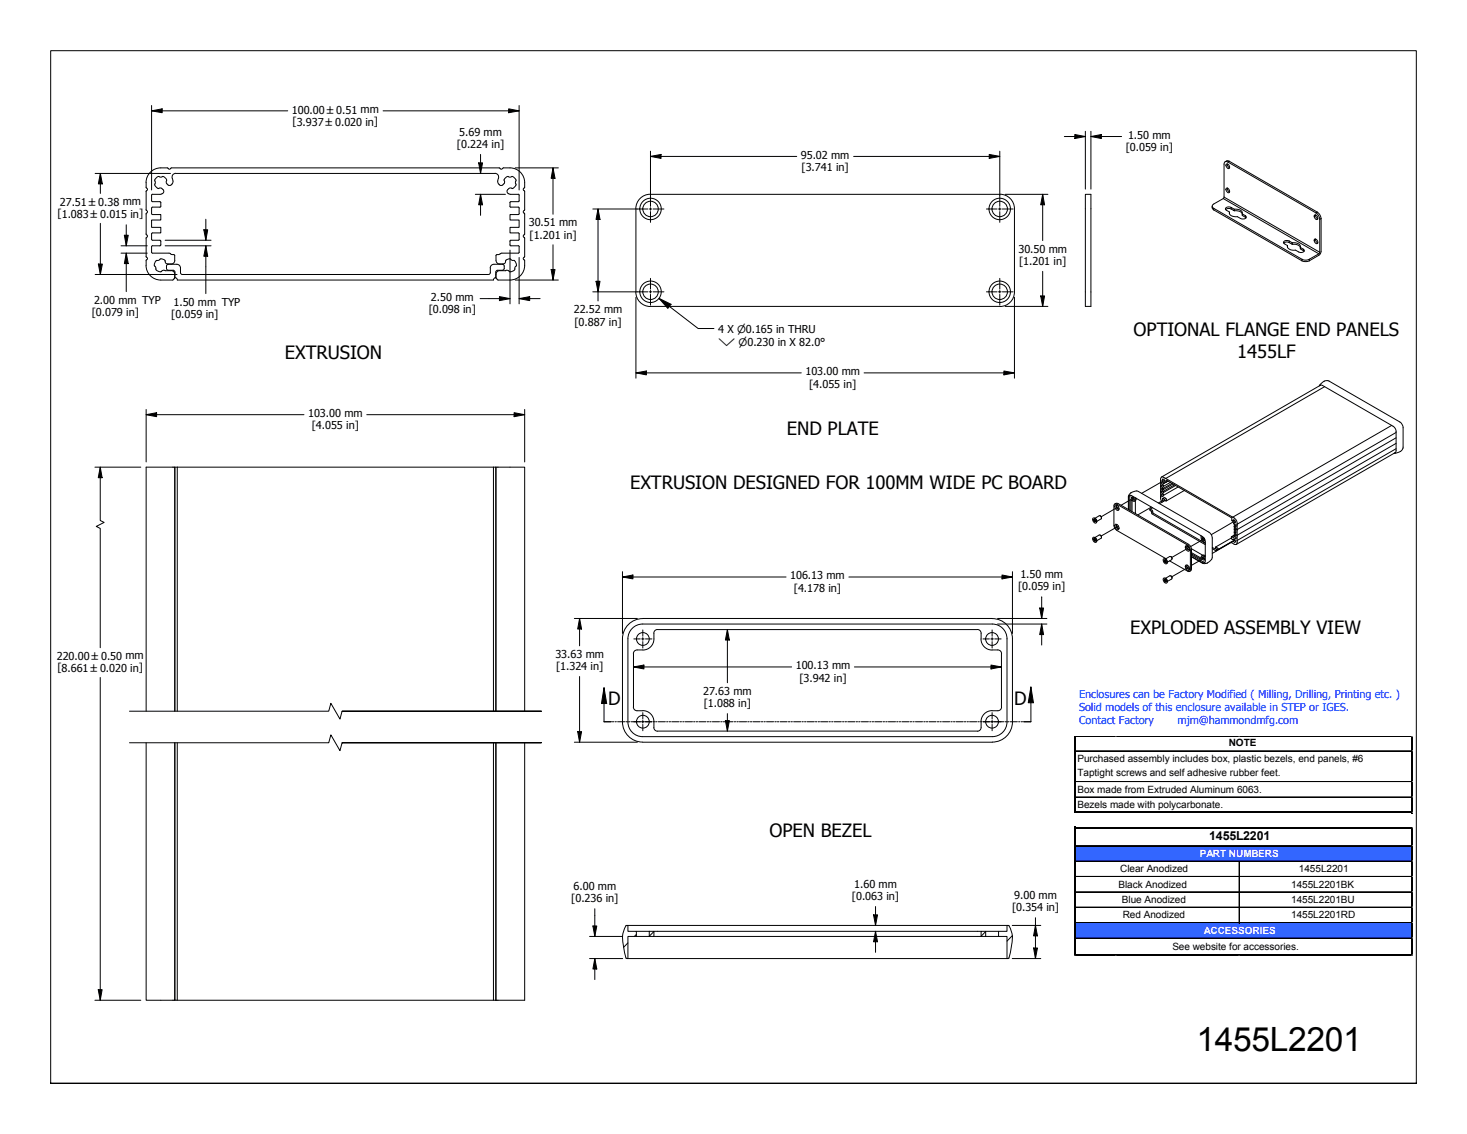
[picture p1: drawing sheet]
<svg xmlns="http://www.w3.org/2000/svg" width="279mm" height="216mm" viewBox="0 0 279 216" stroke-linecap="round" stroke-linejoin="round" font-family="sans-serif">
<!-- layer: 0 -->
<g fill="#36f">
<path d="M204.8 161h64.2v3.1h-64.2z" fill-rule="evenodd"/>
<path d="M204.8 175.6h64.2v3.1h-64.2z" fill-rule="evenodd"/>
</g>
<path d="M204.7 140.1v.1" fill="none" stroke="#dadcdd" stroke-width=".19"/>
<path d="M204.7 140.1l.2 .1z" fill-rule="evenodd" fill="#dadcdd"/>
<path d="M204.9 140.2h64.1" fill="none" stroke="#000" stroke-width=".22"/>
<path d="M268.9 140.1v.1" fill="none" stroke="#dadcdd" stroke-width=".19"/>
<path d="M268.9 140.1l.1 .1z" fill-rule="evenodd" fill="#dadcdd"/>
<path d="M204.9 142.9h63.8M204.9 143h63.8M204.9 148.8h63.8M204.9 148.9h63.8M204.9 151.7h63.8M204.9 151.8h63.8" fill="none" stroke="#000" stroke-width=".19"/>
<path d="M204.8 140.1v14.7" fill="none" stroke="#000" stroke-width=".22"/>
<path d="M212.5 140.1v.1" fill="none" stroke="#dadcdd" stroke-width=".19"/>
<path d="M212.5 140.1l.2 .1z" fill-rule="evenodd" fill="#dadcdd"/>
<path d="M236 140.1v.1" fill="none" stroke="#dadcdd" stroke-width=".19"/>
<path d="M236 140.1l.2 .1z" fill-rule="evenodd" fill="#dadcdd"/>
<path d="M204.9 154.7h64.1M204.9 157.6h64.1M268.9 140.3v14.5M268.9 157.7v24.3" fill="none" stroke="#000" stroke-width=".32"/>
<g fill="none" stroke="#000" stroke-width=".19">
<path d="M204.9 161h63.8M204.9 161.1h63.8M204.9 163.9h63.8M204.9 164h63.8M204.9 166.9h63.8M204.9 169.8h63.8M204.9 169.9h63.8M204.9 172.7h63.8M204.9 172.8h63.8M204.9 175.6h63.8M204.9 175.7h63.8M204.9 178.6h63.8"/>
<path d="M236 164.1v11.7M236.1 164.1v11.7"/>
</g>
<path d="M204.8 157.4v24.6" fill="none" stroke="#000" stroke-width=".22"/>
<path d="M204.9 181.8h64.1" fill="none" stroke="#000" stroke-width=".34"/>
<path d="M204.7 182h.1" fill="none" stroke="#dadcdd" stroke-width=".19"/>
<path d="M204.7 182h.2z" fill-rule="evenodd" fill="#dadcdd"/>
<path d="M212.5 182h.1" fill="none" stroke="#dadcdd" stroke-width=".19"/>
<path d="M212.5 182h.2z" fill-rule="evenodd" fill="#dadcdd"/>
<path d="M236 182h.1" fill="none" stroke="#dadcdd" stroke-width=".19"/>
<path d="M236 182h.2z" fill-rule="evenodd" fill="#dadcdd"/>
<path d="M268.9 182h.1" fill="none" stroke="#dadcdd" stroke-width=".19"/>
<path d="M268.9 182h.1z" fill-rule="evenodd" fill="#dadcdd"/>
<path d="M269 140.2h.1" fill="none" stroke="#dadcdd" stroke-width=".19"/>
<path d="M269 140.2l.1 .1z" fill-rule="evenodd" fill="#dadcdd"/>
<path d="M269 142.9h.1" fill="none" stroke="#dadcdd" stroke-width=".19"/>
<path d="M269 142.9l.1 .2z" fill-rule="evenodd" fill="#dadcdd"/>
<path d="M269 148.8h.1" fill="none" stroke="#dadcdd" stroke-width=".19"/>
<path d="M269 148.8l.1 .1z" fill-rule="evenodd" fill="#dadcdd"/>
<path d="M269 151.7h.1" fill="none" stroke="#dadcdd" stroke-width=".19"/>
<path d="M269 151.7l.1 .2z" fill-rule="evenodd" fill="#dadcdd"/>
<path d="M269 154.6h.1" fill="none" stroke="#dadcdd" stroke-width=".19"/>
<path d="M269 154.6l.1 .2z" fill-rule="evenodd" fill="#dadcdd"/>
<path d="M269 157.6h.1" fill="none" stroke="#dadcdd" stroke-width=".19"/>
<path d="M269 157.6l.1 .1z" fill-rule="evenodd" fill="#dadcdd"/>
<path d="M269 161h.1" fill="none" stroke="#dadcdd" stroke-width=".19"/>
<path d="M269 161l.1 .2z" fill-rule="evenodd" fill="#dadcdd"/>
<path d="M269 163.9h.1" fill="none" stroke="#dadcdd" stroke-width=".19"/>
<path d="M269 163.9l.1 .2z" fill-rule="evenodd" fill="#dadcdd"/>
<path d="M269 166.9h.1" fill="none" stroke="#dadcdd" stroke-width=".19"/>
<path d="M269 166.9l.1 .1z" fill-rule="evenodd" fill="#dadcdd"/>
<path d="M269 169.8h.1" fill="none" stroke="#dadcdd" stroke-width=".19"/>
<path d="M269 169.8l.1 .1z" fill-rule="evenodd" fill="#dadcdd"/>
<path d="M269 172.7h.1" fill="none" stroke="#dadcdd" stroke-width=".19"/>
<path d="M269 172.7l.1 .2z" fill-rule="evenodd" fill="#dadcdd"/>
<path d="M269 175.6h.1" fill="none" stroke="#dadcdd" stroke-width=".19"/>
<path d="M269 175.6l.1 .2z" fill-rule="evenodd" fill="#dadcdd"/>
<path d="M269 178.6h.1" fill="none" stroke="#dadcdd" stroke-width=".19"/>
<path d="M269 178.6l.1 .1z" fill-rule="evenodd" fill="#dadcdd"/>
<path d="M269 181.8h.1" fill="none" stroke="#dadcdd" stroke-width=".19"/>
<path d="M269 181.8l.1 .2z" fill-rule="evenodd" fill="#dadcdd"/>
<!-- layer: Hatch (ANSI) -->
<path d="M119.6 179.5l-.8 .9M121.2 177.9l-.4 .4M124.5 177.4l-.8 .8M187.7 177.4l-.8 .8M192.8 178.1l-1 1.1" fill="none" stroke="#000" stroke-width=".19"/>
<!-- layer: Visible (ANSI) -->
<g fill="none" stroke="#000" stroke-width=".19">
<path d="M27.8 35.6l.1 .2M27.8 39.9l.1 .2M27.8 34.8v.8M27.8 36.4v3.5M27.9 36.3l-.1 .2M27.9 35.8a.26 .26 0 0 1 .2 .3 .26 .26 0 0 1-.2 .2M28.9 37.2v1.1l1.6 .1M30.3 33.6h.6M30.3 33.6a.83 .83 0 0 0-.7 1.2 .79 .79 0 0 0 .2 .9 .79 .79 0 0 0 .9 .1l.4 .3M30.4 38.4l.2 .2v.7l-.2 .2M30.5 39.4h-1.4l-.2 .2v1.2l1.7 .1v1h-1.7v1.4h1.7v1l-1.7 .1v1.2l.2 .1h1.4M30.9 33.6a.83 .83 0 0 1 .8 1.2l.3 .4"/>
<path d="M31 36.8l-.5 .2h-1.4l-.2 .2M31.1 36.1a.46 .46 0 0 1-.1 .7M32 35.2a.78 .78 0 0 0 .9-.3 .78 .78 0 0 0-.1-.9v-.5a.66 .66 0 0 1 .7-.5h60.8a.79 .79 0 0 1 .5 1.3 .71 .71 0 0 0 .2 .8 .71 .71 0 0 0 .8 .1M32 32.1a.26 .26 0 0 0 .3 .1 .26 .26 0 0 0 .2-.1M32 32.1a3.2 3.2 0 0 0-4.1 2l-.1 .7M32.5 32.1l.2-.1h62.4l.1 .1M95.2 32.1a.26 .26 0 0 0 .3 .1 .26 .26 0 0 0 .2-.1M95.7 32.1a3.1 3.1 0 0 1 4.2 3.5M96.7 36.1a.46 .46 0 0 0 .1 .7M96.8 36.8l.5 .2h1.4l.2 .2M96.9 33.6h.5M96.9 33.6a.81 .81 0 0 0-.8 1.2l-.3 .4"/>
<path d="M97.3 38.4l-.2 .2v.7l.2 .2M97.3 39.4h1.4l.2 .2M97.6 33.6l.3 .2a.63 .63 0 0 1 .4 .7M97.6 33.6h-.2M97.7 35.9h-.2a.55 .55 0 0 0-.8 .2M98.2 34.5v.5M98.3 35a.65 .65 0 0 1-.6 .9M98.9 37.2v1M98.9 39.6v1.1M98.9 38.2l-.2 .2h-1.4M99.9 39.9a.43 .43 0 0 0-.2 .4 .43 .43 0 0 0 .2 .4M99.9 35.6a.45 .45 0 0 0-.2 .4 .45 .45 0 0 0 .2 .5v3.4"/>
<path d="M121.1 39.7a2.76 2.76 0 0 1 2.8-2.7h66.6a2.72 2.72 0 0 1 2.7 2.7v15.9M121.1 39.8v15.8M206.7 37h1.1v21.3h-1.1zM233.3 30.8h.5l17.1 9.9 .3 .5 .2 .6-.1 6.3-1.9 1.3-.6 .1h-.6l-17-9.8a.44 .44 0 0 1-.3-.4 .44 .44 0 0 1 .3-.5l1.9-1.2v-6.4zM233.3 30.8a.58 .58 0 0 1 .8-.1l17 9.9 .4 .5 .1 .5v6.3l-.1 .4-2.1 1.4-.6 .1h-.6l-17-9.8-.3-.3v-.4M233.5 35.9a.49 .49 0 0 1 .6 .2 .49 .49 0 0 1-.1 .6l-.4-.3zM233.5 31.3a.48 .48 0 0 1 .6 .2 .48 .48 0 0 1-.1 .6l-.4-.3zM233.8 31.2v.4l.4 .4M233.8 35.8l.1 .5 .3 .3M235.1 39.8v.3a1.19 1.19 0 0 0-1.7-.2M235.1 39.8l1.2 .2a.54 .54 0 0 1 .3 .7M235.1 39.8a1.19 1.19 0 0 0-1.7-.2v.3l.8 .5v.3"/>
<path d="M27.8 50.5a2.8 2.8 0 0 0 2.8 2.8h2.3M27.8 44.5l.1 .2M27.8 48.8l.1 .2M27.8 40.7v3.9M27.8 45.4v3.4M27.8 49.6v.9M27.9 40.6l-.1 .1M27.9 45.2l-.1 .1M27.9 49.5l-.1 .1M27.9 40.1a.26 .26 0 0 1 .2 .2 .26 .26 0 0 1-.2 .3M27.9 44.7a.26 .26 0 0 1 .2 .2 .26 .26 0 0 1-.2 .3M27.9 49a.26 .26 0 0 1 .2 .2 .26 .26 0 0 1-.2 .3"/>
<path d="M28.9 48l.2 .2h3.1l.3 .1M29.1 46.8l-.2 .2v1M29.1 46.8h1.4M29.7 49.6l-.2 .3a.75 .75 0 0 0 .2 1.1 .75 .75 0 0 0 1.1 .6M30.4 45.7l.2 .2v.7l-.2 .2M30.4 49.4l.5-.1 .5 .2 .1 .2M30.5 49.4l-.8 .2M30.8 51.7a.52 .52 0 0 1 .7-.2h1.1a.71 .71 0 0 1 .7 .7l-.1 .9M31.5 49.7a.46 .46 0 0 0 .4 .5h.7M31.7 51.1l.2 .3 1.1 .1M32.5 48.3l.7 .2a1.73 1.73 0 0 1-.1 1.6l-.5 .2M33 53.2l-.1 .1"/>
<path d="M33.2 53.1l-.2 .1M34.4 51v1.1l.3 .2h58.3l.3-.2 .1-1.1M34.4 51a.71 .71 0 0 0-.7-.7l-1.8 .1-.2 .3v.4M93.4 51a.71 .71 0 0 1 .7-.7l1.8 .1 .1 .3v.4M94.6 53.1l.1 .1M94.7 53.2l.2 .1M94.8 51.5l-.3 .1-.1 .2v1.1l-.4 .2v.2h-60.2l-.2-.4h-.3v-1.1l-.3-.3M95.3 48.3l-.8 .2a1.83 1.83 0 0 0 .2 1.6l.5 .2M95.6 48.2l-.4 .1M96 51.1l-.1 .3-1.1 .1M96.3 49.7a.46 .46 0 0 1-.5 .5h-.6M96.3 51.5h.5l.2 .2"/>
<path d="M96.3 51.5h-1.1a.71 .71 0 0 0-.7 .7l.1 .9M97 51.6l.2 .2M97.3 45.7l-.2 .2v.7l.2 .2M97.3 46.8h1.4M98 49.6l.2 .3a.71 .71 0 0 1-.1 1.1v.2a.69 .69 0 0 1-1 .6M98 49.6h-.4a.75 .75 0 0 0-1.3 .1M98.7 46.8l.2 .2M98.9 44.5v1.1M98.9 47v1M98.9 48l-.2 .2h-3.1M98.9 40.7l-.2 .2h-1.6v1h1.8v1.4h-1.8v1h1.6l.2 .2M98.9 45.6l-.2 .1h-1.4"/>
<path d="M99.9 48.8a.44 .44 0 0 0-.2 .4 .44 .44 0 0 0 .2 .4 2.97 2.97 0 0 1-2.8 3.7h-2.2M99.9 40.7v3.8a.43 .43 0 0 0-.2 .4 .43 .43 0 0 0 .2 .4M99.9 45.4v3.4M121.1 55.6a2.76 2.76 0 0 0 2.8 2.8M123.9 58.3h66.6M193.2 55.6a2.76 2.76 0 0 1-2.8 2.8M234.2 40.4a.76 .76 0 0 0 .8 .8 1.73 1.73 0 0 1 1.5 .5h.2a.45 .45 0 0 0 .6-.5l-.7-.5v.3l.7 .5M234.2 40.7h-.1M235.1 40.1l1 .1 .5 .5M245.2 46.8a1.08 1.08 0 0 0 1.5 .8 1.35 1.35 0 0 0 1.5 .4l.2-.3v-.1l-.8-.5v.3l.8 .5M246.1 46.2a1.35 1.35 0 0 0-1.5-.3l-.2 .2 .1 .2 .7 .5v.3M246.1 46.2v.3a1.35 1.35 0 0 0-1.5-.3l-.1 .1"/>
<path d="M246.1 46.2a1.08 1.08 0 0 1 1.5 .9l-.5-.5-1-.1M250.4 45.5a.53 .53 0 0 1 .5 .3 .53 .53 0 0 1-.1 .6l-.4-.3-.1-.4zM250.4 40.9a.53 .53 0 0 1 .5 .3 .53 .53 0 0 1-.1 .6l-.3-.1-.2-.4zM250.5 40.9l.2 .5 .3 .3M250.5 45.5l.2 .5 .3 .2M251.3 73.5v-.1a1.49 1.49 0 0 1 1.8-.8l13.7 7.9 .4 .8v3.8a1.5 1.5 0 0 1-1.7 1.2M251.4 73.4l.2-.1 .3 .1 13.6 7.9 .4 .8v3.7l-.3 .4M251.6 73.3l-30.4 17.5M252.3 73.6l-30.3 17.5M33.3 88.9h.5M33.3 88.9v46.5M33.8 88.9h60.2"/>
<path d="M33.8 88.9v46.5M94 88.9h.5M94 88.9v46.5M94.4 88.9v46.5M94.5 88.9h5.4v46.5M94.5 88.9v46.5M208.2 98.7a.55 .55 0 0 1 .6 .2 .55 .55 0 0 1-.1 .7l-.5-.3-.1-.3zM208.3 99.1l.1 .2M208.4 98.8l.1 .1-.1 .1zM208.4 99l-.1-.1v.2M208.4 98.6l.4 .3 .1 .5M208.5 98.7l.9-.5 .3 .1 .1 .4-.9 .6"/>
<path d="M208.6 98.9l.1 .2M208.6 99l-.3 .1M208.6 99.1h-.2M208.6 99.1l-.2 .2M208.7 99.1l-.1 .3-.2-.1M208.7 99.1l-.1 .1M209.5 98.2l.3 .4M212.3 95.9l.3-.1 .3 .1 13.6 7.9 .4 .8v3.7v.3l-.3 .2M212.4 96.2a.64 .64 0 0 1 .6 .3 .64 .64 0 0 1 0 .7 .7 .7 0 0 1-.6-1zM212.4 99.8a.66 .66 0 0 1 .6 .4 .66 .66 0 0 1 0 .7 .71 .71 0 0 1-.6-1.1zM212.7 96.2v.4l.4 .3M212.7 99.9l.1 .5 .3 .2a.41 .41 0 0 1-.5-.2 .41 .41 0 0 1 .1-.5"/>
<path d="M212.7 96.2a.38 .38 0 0 0-.1 .5 .38 .38 0 0 0 .5 .2M214.9 97v-2.4a1.47 1.47 0 0 1 1.9-1l13.5 7.7a1.4 1.4 0 0 1 .6 1.1v3.7a1.51 1.51 0 0 1-1.9 1.1l-2.1-1.2M215 97v-2.3a.33 .33 0 0 1 .1-.4 .33 .33 0 0 1 .4 .1l13.7 7.9 .4 .8-.1 3.9a.33 .33 0 0 1-.5 .1l-2.1-1.2M215.3 94.3l-.1 2.9M215.5 94.6a.32 .32 0 0 1 .4 .2 .32 .32 0 0 1-.1 .4l-.2-.2zM215.6 95.3v2.1M215.7 94.6l.3 .5M216.2 95.3v2.5M216.3 94.8l-.1 .5-.2 .1-.6-.1v2M216.4 94.8l-.1 .4-.2 .2M219.5 96.7l-.5 .2M221.1 91.6v1"/>
<path d="M221.1 92.6v1M221.1 93.6v1M221.1 94.6v.5l.2 .5M221.1 91.5v.1M221.1 92.5v.1M221.1 93.6h.1M221.1 94.6h.1M221.6 93.1l-.3 .2M221.6 94.3l-.3-.1v.3l.8 .5v.4l-.2-.1M221.6 92.6l-.3-.1v.2l.3 .2v.3l-.3-.2v.3l.3 .2v.2l-.3-.1v.2l.3 .3v.2M221.6 94.3h.1M221.6 92.6h.1"/>
<path d="M221.6 94.9h.1M221.7 92l-.4-.1v.3l.3 .2v.2M221.9 95.3l-.3-.4a.21 .21 0 0 0-.3 .1 .21 .21 0 0 0 .1 .3l.2 .2M221.9 95.3l-1 .6M222 91.1l12.8 7.4M222 91.8l.1-.4 12.4 7.1 .1 .3a.27 .27 0 0 0 .2 .4M222 91.1a.6 .6 0 0 0-.9-.1v.6M222 91.8h-.1l-.2-.5a.2 .2 0 0 0-.3-.1 .2 .2 0 0 0 0 .3l.3 .5M222 91.8l.5-.2-.8 .4M222.9 91.8l-1.3 .8M223.2 92l-1.6 .9M223.4 92.1l-1.8 1.1"/>
<path d="M223.7 92.3l-2.1 1.2M223.9 92.4l-2.3 1.3M224.4 92.7l-2.8 1.6M225.6 93.4l-3.5 2M234.8 98.5a1.48 1.48 0 0 1 .8 1.5v2.9a.45 .45 0 0 1-.1 .5 .45 .45 0 0 1-.4 .2l-.6-.4-2.9 1.7M234.8 99.2v-.1a.29 .29 0 0 1 .4 .1 .29 .29 0 0 1-.1 .4l-.1-.1M235 99.5l.1 .3 .3 .2M235.1 99l-.3 .2M235.3 99.4l-.3 .1M235.4 100l-.3 .1M235.4 100v.3l-.3-.2v.3l.3 .2v.3l-.3-.2v.2l.3 .2v.4l-.3-.2v.2l.3 .2M265.1 81l-30.3 17.5"/>
<path d="M265.8 86.1l-30.3 17.6M265.9 82.3l-30.3 17.5M265.9 83.4l-30.3 17.4M265.9 84.4l-30.3 17.5M265.9 85.4l-30.3 17.5M120.2 119.9a2.8 2.8 0 0 1 2.2-1.1h66.6a2.8 2.8 0 0 1 2.8 2.8v15.8a2.8 2.8 0 0 1-2.8 2.9h-66.6a2.8 2.8 0 0 1-2.8-2.8v-15.9l.1-.6zM186.1 119.9l-60.9-.1a.71 .71 0 0 0-.7 .8M186.2 119.8a.71 .71 0 0 1 .7 .8 2.65 2.65 0 0 0 1 2.9 5.2 5.2 0 0 0 2.4 .3l.4 .4 .1 .2M208.2 102.4a.54 .54 0 0 1 .6 .2 .54 .54 0 0 1-.1 .7l-.5-.3-.1-.4zM208.3 102.7l.1 .3M208.4 102.7l-.1-.1v.1M208.4 102.3l.4 .3 .1 .5"/>
<path d="M208.5 102.6l-.1 .1v-.2l.2 .1 .1 .4h-.3M208.5 102.3l.9-.4 .3 .1 .1 .4-.9 .6M208.6 102.7h-.3M208.6 102.7l-.2 .1M208.6 102.8l-.2 .2M208.7 102.8l-.1 .1M209.5 101.9l.3 .4M221.6 106.5a.55 .55 0 0 1 .6 .2 .55 .55 0 0 1-.1 .7l-.4-.3zM221.6 110.1a.54 .54 0 0 1 .6 .3 .54 .54 0 0 1-.1 .6l-.4-.2-.2-.4zM221.7 106.8l.1 .2M221.7 110.5l.1 .2M221.8 110.3h.2l-.2 .1z"/>
<path d="M221.8 110.4l-.1-.1v.2M221.9 110.1l.3 .2 .1 .5M221.9 106.7l-.2-.1v.2M221.9 106.4l.3 .3 .1 .4M222 110.1l.8-.5 .3 .1 .1 .5-.9 .5M222 106.7h-.1v-.1l.1 .1M222 106.4l.8-.5 .3 .2 .1 .5-.9 .4M222 110.3l.1 .3M222 110.4l-.3 .1M222 110.5l-.2 .1M222 106.7l-.3 .1M222 106.8l-.2 .2"/>
<path d="M222 106.8l-.2 .1M222 110.5l-.2 .2M222 106.7l.1 .4-.3-.1M222.1 106.4l-9.6-5.6-.3-.8v-3.7a.33 .33 0 0 1 .1-.3 .33 .33 0 0 1 .4 0l13.5 7.8 .3 .3 .2 .6v3.7l-.2 .4-3.7-2M222.1 106.9l-.1 .1M222.1 110.6v.1h-.3M222.1 110.6l-.1 .1M223 109.6l.2 .5M223 106l.2 .4M225.8 107.6a.64 .64 0 0 1 .6 .3 .64 .64 0 0 1 0 .7 .7 .7 0 0 1-.6-1zM225.8 103.9a.66 .66 0 0 1 .6 .4 .66 .66 0 0 1 0 .6 .71 .71 0 0 1-.6-1zM226.1 104l.3 .2"/>
<path d="M226.1 107.6l.1 .6 .3 .2M226.1 103.9l.1 .6 .3 .2M226.2 107.6a.38 .38 0 0 0-.1 .5 .38 .38 0 0 0 .5 .2M226.2 103.9a.38 .38 0 0 0-.1 .6 .38 .38 0 0 0 .5 .1M226.9 105.5l1.8 .9 .1-.5 .2-.1 .6 .2M226.9 105.7l2.6 1.4M226.9 104.5l2.2 1.2M226.9 105.2l1.9 1.1M228.7 102a1.51 1.51 0 0 0 .9 1.4l-10-5.7-.1-.5-.5-.3 .4 1 10.2 5.8M228.9 105.8l.3-.1 .4 .1M229 106.1a.31 .31 0 0 1 .4 .1 .31 .31 0 0 1-.1 .4l-.3-.1zM229 102.4a.31 .31 0 0 1 .4 .1 .31 .31 0 0 1-.1 .5l-.3-.3z"/>
<path d="M229.2 106l.2 .5M229.2 102.3l.2 .5M230.9 104.2l.5 .3 .1-.3 .4 .2 .1 .2-.3-.1-.1 .4M230.9 104.5l.7 .4M234.5 102.4l.3 .3a.28 .28 0 0 1 .4 .2 .28 .28 0 0 1-.1 .4l-.3-.3M234.5 102.4l-3 1.8M234.5 102.2v.2M235 102.6l-.1 .1M235.1 101.9v.2l.3 .2v.3l-.9-.4M235.1 102l-.4 .2M235.1 101.9l-.6 .3M235.2 102.8l-3.2 1.8"/>
<path d="M235.3 103.1h.1M235.3 100.5l-.2 .2M235.3 101.1l-.2 .2M235.4 101.7l-.3 .2M235.4 101.7v.3l-.3-.1M27.8 135.4v-46.5h5.5v46.5M120.6 134.6a.71 .71 0 0 0 .7 .7M120.6 124.4v10.2M121.3 123.7a.71 .71 0 0 0-.7 .7M121.3 135.3a2.64 2.64 0 0 1 3 1l.2 1.1v1.1M124.5 138.5a.71 .71 0 0 0 .7 .7M124.5 120.6a2.7 2.7 0 0 1-1 2.9l-1.1 .3-1.1-.1"/>
<path d="M125.2 139.2h60.9M190.7 124.4l.1 10.2a.71 .71 0 0 1-.8 .7 2.64 2.64 0 0 0-2.9 1l-.2 .5v1.7a.71 .71 0 0 1-.7 .7M27.8 141.4v49h5.5v-49M33.3 141.4v49h.5v-49M94 141.4v49h-60.2M94.4 141.4v49M94.5 141.4v49M99.9 141.4v49h-5.9M122.4 141.3a3.8 3.8 0 0 1-3.8-3.8v-15.9a3.9 3.9 0 0 1 3.8-3.8h66.6a3.8 3.8 0 0 1 3.8 3.8v15.8a3.8 3.8 0 0 1-3.8 3.9M122.4 141.3h66.6M119.6 176.2h72.2M121.2 178.3v-1h-1.6v-1.1h-.3a4.6 4.6 0 0 0-.6 3.9l.5 2.3"/>
<path d="M121.2 178.3h-1.6v4.2h-.2M121.2 178.3h2.5M121.2 177.3h2.5M123.7 177.3h.8v1h-.8zM124.5 178.3h62.4M124.5 177.3h62.4M186.9 177.3h.8v1h-.8zM187.7 177.3h4.1v-1.1h.3a4.6 4.6 0 0 1 .6 3.9l-.5 2.3M187.7 178.3h2.5M190.2 177.3v1h1.6v4.2h.2M33.3 190.4h.1M119.2 182.4l.1 .1"/>
<path d="M119.6 182.5h72.2M192.2 182.4l-.2 .1"/>
<circle cx="123.9" cy="39.8" r="1.47"/>
<circle cx="123.9" cy="39.8" r="2.04"/>
<circle cx="190.4" cy="39.8" r="1.47"/>
<circle cx="190.4" cy="39.8" r="2.04"/>
<circle cx="123.9" cy="55.6" r="1.47"/>
<circle cx="123.9" cy="55.6" r="2.04"/>
<circle cx="190.4" cy="55.6" r="1.47"/>
<circle cx="190.4" cy="55.6" r="2.04"/>
<circle cx="122.4" cy="121.7" r="1.22"/>
<circle cx="122.4" cy="137.4" r="1.22"/>
<circle cx="188.9" cy="137.4" r="1.22"/>
<circle cx="188.9" cy="121.7" r="1.22"/>
</g>
<!-- layer: Visible Narrow (ANSI) -->
<path d="M231.2 39.7v.3M233 37.8l18.2 10.5M233.1 37.5l18.3 10.5M234.1 30.7l-.3 .1M234.5 39.5v.3M237.2 41.1v.3M245.5 45.9v.3M248 49.4v.3M248.2 47.5v.2M249.4 49.4v.3M250.9 40.4l-.3 .1M251.6 41.6l-.2 .2" fill="none" stroke="#000" stroke-width=".19"/>
<!-- layer: Break Line (ANSI) -->
<path d="M24.7 135.4h37.9l.4-1.5 1.7 3 .5-1.5h37.9h-37.9M24.7 141.4h37.9l.4-1.5 1.7 3 .5-1.5h37.9h-37.9" fill="none" stroke="#000" stroke-width=".19"/>
<!-- layer: Tweak Trail (ANSI) -->
<path d="M213 96.5l-3.3 1.9M215.9 94.8l-2.4 1.4M219.3 96.5l-2.6 1.5M221.8 91.4l-4.4 2.5M221.8 95.1l-1.2 .7M235.2 99.2l-4.5 2.6M213 100.2l-3.3 1.8M226.5 104.2l-3.3 1.9M226.5 107.9l-3.3 1.9M229.4 102.6l-2.6 1.5M229.4 106.2l-2.5 1.4M235.2 102.9l-4.3 2.5" fill="none" stroke="#000" stroke-width=".19"/>
<!-- layer: Section Line (ANSI) -->
<g fill="none" stroke="#000" stroke-width=".19">
<path d="M115 130.9l.5 3h-.9zM115 130.9v6.5h1.4M116.6 137.4h.3M117.1 137.4h.3M117.6 137.4h1.4M119.2 137.4h.3M119.7 137.4h.3M120.2 137.4h1.4M121.8 137.4h.3M122.3 137.4h.3M122.8 137.4h1.3M124.4 137.4h.3"/>
<path d="M124.9 137.4h.2M125.4 137.4h1.3M127 137.4h.2M127.4 137.4h.3M127.9 137.4h1.4M129.5 137.4h.3M130 137.4h.3M130.5 137.4h1.4M132.1 137.4h.3M132.6 137.4h.3M133.1 137.4h1.4M134.7 137.4h.3"/>
<path d="M135.2 137.4h.2M135.7 137.4h1.3M137.3 137.4h.2M137.8 137.4h.2M138.3 137.4h1.3M139.8 137.4h.3M140.3 137.4h.3M140.8 137.4h1.4M142.4 137.4h.3M142.9 137.4h.3M143.4 137.4h1.4M145 137.4h.3"/>
<path d="M145.5 137.4h.3M146 137.4h1.3M147.6 137.4h.2M148.1 137.4h.2M148.6 137.4h1.3M150.2 137.4h.2M150.6 137.4h.3M151.2 137.4h1.3M152.7 137.4h.3M153.2 137.4h.3M153.7 137.4h1.4M155.3 137.4h.3"/>
<path d="M155.8 137.4h.3M156.3 137.4h1.4M157.9 137.4h.3M158.4 137.4h.2M158.9 137.4h1.3M160.5 137.4h.2M161 137.4h.2M161.5 137.4h1.3M163 137.4h.3M163.5 137.4h.3M164 137.4h1.4M165.6 137.4h.3"/>
<path d="M166.1 137.4h.3M166.6 137.4h1.4M168.2 137.4h.3M168.7 137.4h.3M169.2 137.4h1.4M170.8 137.4h.2M171.3 137.4h.2M171.8 137.4h1.3M173.4 137.4h.2M173.9 137.4h.2M174.3 137.4h1.4M175.9 137.4h.3"/>
<path d="M176.4 137.4h.3M176.9 137.4h1.4M178.5 137.4h.3M179 137.4h.3M179.5 137.4h1.4M181.1 137.4h.3M181.6 137.4h.3M182.1 137.4h1.4M183.7 137.4h.2M184.2 137.4h.2M184.7 137.4h1.3M186.2 137.4h.3"/>
<path d="M186.8 137.4h.2M187.2 137.4h1.4M188.8 137.4h.3M189.3 137.4h.3M189.8 137.4h1.4M191.4 137.4h.3M191.9 137.4h.3M192.4 137.4h1.4M194 137.4h.2M194.5 137.4h.3M196.3 130.8l.5 3h-1zM196.3 130.8v6.6h-1.3"/>
</g>
<g fill="#000">
<path d="M115 130.9l.5 3h-.9z" fill-rule="evenodd"/>
<path d="M196.3 130.8l.5 3h-1z" fill-rule="evenodd"/>
</g>
<!-- layer: Sketch Geometry (ANSI) -->
<path d="M9.7 206.2v-196.5h260v196.5h-260h260" fill="none" stroke="#000" stroke-width=".19"/>
<!-- layer: Center Mark (ANSI) -->
<g fill="none" stroke="#000" stroke-width=".19">
<path d="M121.3 39.8h2.1M123.7 39.8h.4M123.9 37.2v2.1M123.9 39.5v.5M124.4 39.8h2M187.9 39.8h2M190.2 39.8h.5M190.4 37.2v2.1M190.4 39.5v.5M190.9 39.8h2.1M121.3 55.6h2.1M123.7 55.6h.4"/>
<path d="M123.9 40.3v2M123.9 53v2.1M123.9 55.3v.5M123.9 56v2.1M124.4 55.6h2M187.9 55.6h2M190.2 55.6h.5M190.4 40.3v2M190.4 53v2.1M190.4 55.3v.5M190.4 56v2.1M190.9 55.6h2.1"/>
<path d="M122.4 119.9v1.2M189 119.9v1.2M120.7 121.6h1.2M120.7 137.4h1.2M122.2 121.6h.5M122.2 137.4h.5M122.4 121.4v.5M122.4 122.2v1.2M122.4 135.7v1.2M122.4 137.2v.5M122.4 137.9v1.2M122.9 121.6h1.3"/>
<path d="M122.9 137.4h1.3M187.2 121.6h1.2M187.2 137.4h1.2M188.7 121.6h.5M188.7 137.4h.5M189 121.4v.5M189 122.2v1.2M189 135.7v1.2M189 137.2v.5M189 137.9v1.2M189.4 121.6h1.3M189.4 137.4h1.3"/>
</g>
<!-- layer: Dimension (ANSI) -->
<g fill="none" stroke="#000" stroke-width=".19">
<path d="M18.1 33h14.4M19.1 33l.4 2h-.8zM19.1 33v3.8M28.9 21.1l2-.4v.8zM28.9 21.1h25.9M28.9 20.1v16.1M73 21.1h25.9M90.5 37h5.8M91.2 31h.7l-.4 2zM91.5 37l.4 2h-.7zM91.5 29.4v3.6M91.5 37v4"/>
<path d="M96.9 20.7l2 .4-2 .4zM98.1 32h8.2M98.9 20.1v16.1M105.3 32l.4 2h-.7zM105.3 32v8.8M112.9 39.8h8.4M113.9 39.8l.4 2h-.8zM113.9 39.8v17.5M123.9 29.8l2-.4v.8zM123.9 29.8h27.8M123.9 28.8v8.4M162.6 29.8h27.8"/>
<path d="M188.4 29.4l2 .4-2 .4zM190.4 28.8v8.4M191.5 37h8.1M198.6 37l.3 2h-.7zM198.6 37v8.8M202.7 26h4M204.7 25.6l2 .4-2 .4zM206.7 25v11M207.8 26l2-.4v.8zM207.8 26h5.8M207.8 25v11M18.1 52.3h15.6"/>
<path d="M18.7 50.3h.8l-.4 2zM19.1 42.5v9.8M23.1 46.8h4.9M23.1 48.2h4.9M23.7 44.8h.7l-.4 2zM24 48.2l.4 2h-.7zM24 42.8v4M24 48.2v7.3M31.5 46.8h8.7M31.5 45.7h8.7M38.8 43.8h.8l-.4 1.9zM39.2 46.8l.4 2h-.8z"/>
<path d="M39.2 41.7v4M39.2 46.8v9.1M91.4 56.9h5.7M95.1 56.5l2 .4-2 .3zM97.1 47.6v10.2M98.1 53.3h8.2M98.9 56.9l2-.4v.7zM98.9 49v8.8M98.9 56.9h4M105 51.3h.7l-.4 2zM105.3 46.6v6.7M112.9 55.6h8.4"/>
<path d="M113.5 53.6h.8l-.4 2zM121.1 56.6v15.4M191.5 58.3h8.1M193.2 56.6v15.4M198.2 56.3h.7l-.3 2zM198.6 51.7v6.6M27.8 79l2-.4v.7zM27.8 79h30.1M27.8 78v9.9M69.8 79h30.1M97.9 78.6l2 .4-2 .3zM99.9 78v9.9"/>
<path d="M121.1 71l2-.4v.8zM121.1 71h31.5M164.6 71h28.6M191.2 70.6l2 .4-2 .4zM18.1 88.9h8.7M19.1 88.9l.4 2.1h-.8zM19.1 88.9v10.2l.7 .4-1.5 .7 .8 .4v22.7M109.4 117.8h12M110.4 117.8l.4 2h-.8zM110.4 117.8v5.2M118.6 109.9l1.9-.4v.7zM118.6 109.9h31.1"/>
<path d="M118.6 108.8v11.8M138.5 119.9l.4 2h-.7zM138.5 119.9v10.1M161.7 109.9h31.1M190 117.8h9.4M190 118.8h9.4M190.8 109.5l2 .4-2 .3zM192.8 108.8v11.8M198 115.8h.8l-.4 2zM198.4 118.8l.4 2h-.8zM198.4 113.6v4.2M198.4 118.8v4"/>
<path d="M19.1 129v61.4M110 139.3h.8l-.4 2zM110.4 128.8v12.5M120.6 127l2-.4v.8zM120.6 127h30.2M138.2 137.2h.7l-.4 2zM138.5 135.9v3.3M162.7 127h28M188.7 126.6l2 .4-2 .4zM109.4 141.3h12M112.3 178.3h6.3M112.9 176.3h.8l-.4 2z"/>
<path d="M113.3 173v5.3M166.4 174.2h.7l-.3 2zM166.8 177.3l.3 2h-.7zM166.8 172.6v3.6M166.8 177.3v4M192.8 176.2h5.4M197.2 176.2l.4 2h-.8zM197.2 174.7v7.8M18.1 190.4h8.7M18.7 188.4h.8l-.4 2zM112.3 182.5h6.3M113.3 182.5l.4 2h-.8z"/>
<path d="M113.3 182.5v4M192.8 182.5h5.4M196.8 180.5h.8l-.4 2z"/>
</g>
<g fill="#000">
<path d="M19.1 33l.4 2h-.8z" fill-rule="evenodd"/>
<path d="M28.9 21.1l2-.4v.8z" fill-rule="evenodd"/>
<path d="M91.2 31h.7l-.4 2z" fill-rule="evenodd"/>
<path d="M91.5 37l.4 2h-.7z" fill-rule="evenodd"/>
<path d="M96.9 20.7l2 .4-2 .4z" fill-rule="evenodd"/>
<path d="M105.3 32l.4 2h-.7z" fill-rule="evenodd"/>
<path d="M123.9 29.8l2-.4v.8z" fill-rule="evenodd"/>
<path d="M188.4 29.4l2 .4-2 .4z" fill-rule="evenodd"/>
<path d="M198.6 37l.3 2h-.7z" fill-rule="evenodd"/>
<path d="M204.7 25.6l2 .4-2 .4z" fill-rule="evenodd"/>
<path d="M207.8 26l2-.4v.8z" fill-rule="evenodd"/>
<path d="M18.7 50.3h.8l-.4 2z" fill-rule="evenodd"/>
<path d="M23.7 44.8h.7l-.4 2z" fill-rule="evenodd"/>
<path d="M24 48.2l.4 2h-.7z" fill-rule="evenodd"/>
<path d="M38.8 43.8h.8l-.4 1.9z" fill-rule="evenodd"/>
<path d="M39.2 46.8l.4 2h-.8z" fill-rule="evenodd"/>
<path d="M95.1 56.5l2 .4-2 .3z" fill-rule="evenodd"/>
<path d="M98.9 56.9l2-.4v.7z" fill-rule="evenodd"/>
<path d="M105 51.3h.7l-.4 2z" fill-rule="evenodd"/>
<path d="M113.5 53.6h.8l-.4 2z" fill-rule="evenodd"/>
<path d="M113.9 39.8l.4 2h-.8z" fill-rule="evenodd"/>
<path d="M198.2 56.3h.7l-.3 2z" fill-rule="evenodd"/>
<path d="M27.8 79l2-.4v.7z" fill-rule="evenodd"/>
<path d="M97.9 78.6l2 .4-2 .3z" fill-rule="evenodd"/>
<path d="M121.1 71l2-.4v.8z" fill-rule="evenodd"/>
<path d="M191.2 70.6l2 .4-2 .4z" fill-rule="evenodd"/>
<path d="M19.1 88.9l.4 2.1h-.8z" fill-rule="evenodd"/>
<path d="M110.4 117.8l.4 2h-.8z" fill-rule="evenodd"/>
<path d="M118.6 109.9l1.9-.4v.7z" fill-rule="evenodd"/>
<path d="M190.8 109.5l2 .4-2 .3z" fill-rule="evenodd"/>
<path d="M198 115.8h.8l-.4 2z" fill-rule="evenodd"/>
<path d="M110 139.3h.8l-.4 2z" fill-rule="evenodd"/>
<path d="M120.6 127l2-.4v.8z" fill-rule="evenodd"/>
<path d="M138.2 137.2h.7l-.4 2z" fill-rule="evenodd"/>
<path d="M138.5 119.9l.4 2h-.7z" fill-rule="evenodd"/>
<path d="M188.7 126.6l2 .4-2 .4z" fill-rule="evenodd"/>
<path d="M198.4 118.8l.4 2h-.8z" fill-rule="evenodd"/>
<path d="M112.9 176.3h.8l-.4 2z" fill-rule="evenodd"/>
<path d="M166.4 174.2h.7l-.3 2z" fill-rule="evenodd"/>
<path d="M166.8 177.3l.3 2h-.7z" fill-rule="evenodd"/>
<path d="M197.2 176.2l.4 2h-.8z" fill-rule="evenodd"/>
<path d="M18.7 188.4h.8l-.4 2z" fill-rule="evenodd"/>
<path d="M113.3 182.5l.4 2h-.8z" fill-rule="evenodd"/>
<path d="M196.8 180.5h.8l-.4 2z" fill-rule="evenodd"/>
</g>
<!-- layer: Symbol (ANSI) -->
<path d="M125.5 56.8l2.3 1.1-.6 .8zM125.5 56.8l7.5 5.7h3" fill="none" stroke="#000" stroke-width=".19"/>
<path d="M125.5 56.8l2.3 1.1-.6 .8z" fill-rule="evenodd" fill="#000"/>
<text font-size="6.4" x="227.9" y="200.1">1455L2201</text>
<g font-size="3.5">
<text x="215.9" y="63.9">OPTIONAL FLANGE END PANELS</text>
<text x="54.3" y="68.4">EXTRUSION</text>
<text x="235.6" y="68.1">1455LF</text>
<text x="149.9" y="82.8">END PLATE</text>
<text x="120" y="93">EXTRUSION DESIGNED FOR 100MM WIDE PC BOARD</text>
<text x="215.3" y="120.8">EXPLODED ASSEMBLY VIEW</text>
<text x="115.8" y="134.1">D</text>
<text x="193.1" y="134.2">D</text>
<text x="146.5" y="159.4">OPEN BEZEL</text>
</g>
<text font-size="2.3" x="230.3" y="160">1455L2201</text>
<g font-size="2.1">
<text x="55.6" y="21.6">100.00 ±0.51 mm</text>
<text x="55.7" y="23.7">[3.937 ±0.020 in]</text>
<text x="87" y="28.2">[0.224 in]</text>
<text x="87.5" y="25.9">5.69 mm</text>
<text x="214.4" y="28.8">[0.059 in]</text>
<text x="214.8" y="26.5">1.50 mm</text>
<text x="152.5" y="30.2">95.02 mm</text>
<text x="152.7" y="32.6">[3.741 in]</text>
<text x="11" y="41.3">[1.083 ±0.015 in]</text>
<text x="11.4" y="39.2">27.51 ±0.38 mm</text>
<text x="100.7" y="43.1">30.51 mm</text>
<text x="100.8" y="45.4">[1.201 in]</text>
<text x="194" y="48.1">30.50 mm</text>
<text x="194.1" y="50.5">[1.201 in]</text>
<text x="17.9" y="57.8">2.00 mm TYP</text>
<text x="33" y="58.2">1.50 mm TYP</text>
<text x="81.7" y="59.6">[0.098 in]</text>
<text x="82.1" y="57.3">2.50 mm</text>
<text x="109.3" y="59.6">22.52 mm</text>
<text x="17.5" y="60.2">[0.079 in]</text>
<text x="32.6" y="60.5">[0.059 in]</text>
<text x="109.4" y="62">[0.887 in]</text>
<text x="136.8" y="63.3">4 X ⌀0.165 in THRU</text>
<text x="153.4" y="71.5">103.00 mm</text>
<text x="154.1" y="73.8">[4.055 in]</text>
<text x="58.7" y="79.4">103.00 mm</text>
<text x="59.4" y="81.7">[4.055 in]</text>
<text x="150.5" y="110.3">106.13 mm</text>
<text x="151.2" y="112.6">[4.178 in]</text>
<text x="193.9" y="112.4">[0.059 in]</text>
<text x="194.3" y="110.1">1.50 mm</text>
<text x="10.8" y="125.6">220.00 ±0.50 mm</text>
<text x="105.8" y="125.3">33.63 mm</text>
<text x="10.9" y="127.8">[8.661 ±0.020 in]</text>
<text x="105.9" y="127.6">[1.324 in]</text>
<text x="151.6" y="127.4">100.13 mm</text>
<text x="152.3" y="129.8">[3.942 in]</text>
<text x="133.9" y="132.3">27.63 mm</text>
<text x="134" y="134.7">[1.088 in]</text>
<text x="108.8" y="171.8">[0.236 in]</text>
<text x="109.2" y="169.5">6.00 mm</text>
<text x="162.3" y="171.4">[0.063 in]</text>
<text x="162.7" y="169.1">1.60 mm</text>
<text x="192.7" y="173.5">[0.354 in]</text>
<text x="193.2" y="171.2">9.00 mm</text>
</g>
<g font-size="2.1" fill="#00f">
<text x="205.5" y="133">Enclosures can be Factory Modified ( Milling, Drilling, Printing etc. )</text>
<text x="205.5" y="135.4">Solid models of this enclosure available in STEP or IGES.</text>
<text x="205.5" y="137.9">Contact Factory</text>
<text x="224.3" y="137.9">mjm@hammondmfg.com</text>
</g>
<text font-size="2" x="136.8" y="65.9">⌵ ⌀0.230 in X 82.0°</text>
<g font-size="1.9">
<text x="234" y="142.1">NOTE</text>
<text x="205.2" y="145.1">Purchased assembly includes box, plastic bezels, end panels, #6</text>
<text x="205.2" y="147.8">Taptight screws and self adhesive rubber feet.</text>
<text x="205.2" y="150.9">Box made from Extruded Aluminum 6063.</text>
<text x="205.2" y="153.8">Bezels made with polycarbonate.</text>
<text x="213.3" y="166">Clear Anodized</text>
<text x="247.4" y="166">1455L2201</text>
<text x="213" y="169">Black Anodized</text>
<text x="213.7" y="171.9">Blue Anodized</text>
<text x="245.9" y="169">1455L2201BK</text>
<text x="245.9" y="171.9">1455L2201BU</text>
<text x="213.8" y="174.8">Red Anodized</text>
<text x="245.9" y="174.8">1455L2201RD</text>
<text x="223.3" y="180.8">See website for accessories.</text>
</g>
<g font-size="1.9" fill="#fff">
<text x="228.5" y="163.1">PART NUMBERS</text>
<text x="229.3" y="177.8">ACCESSORIES</text>
</g>
</svg>
